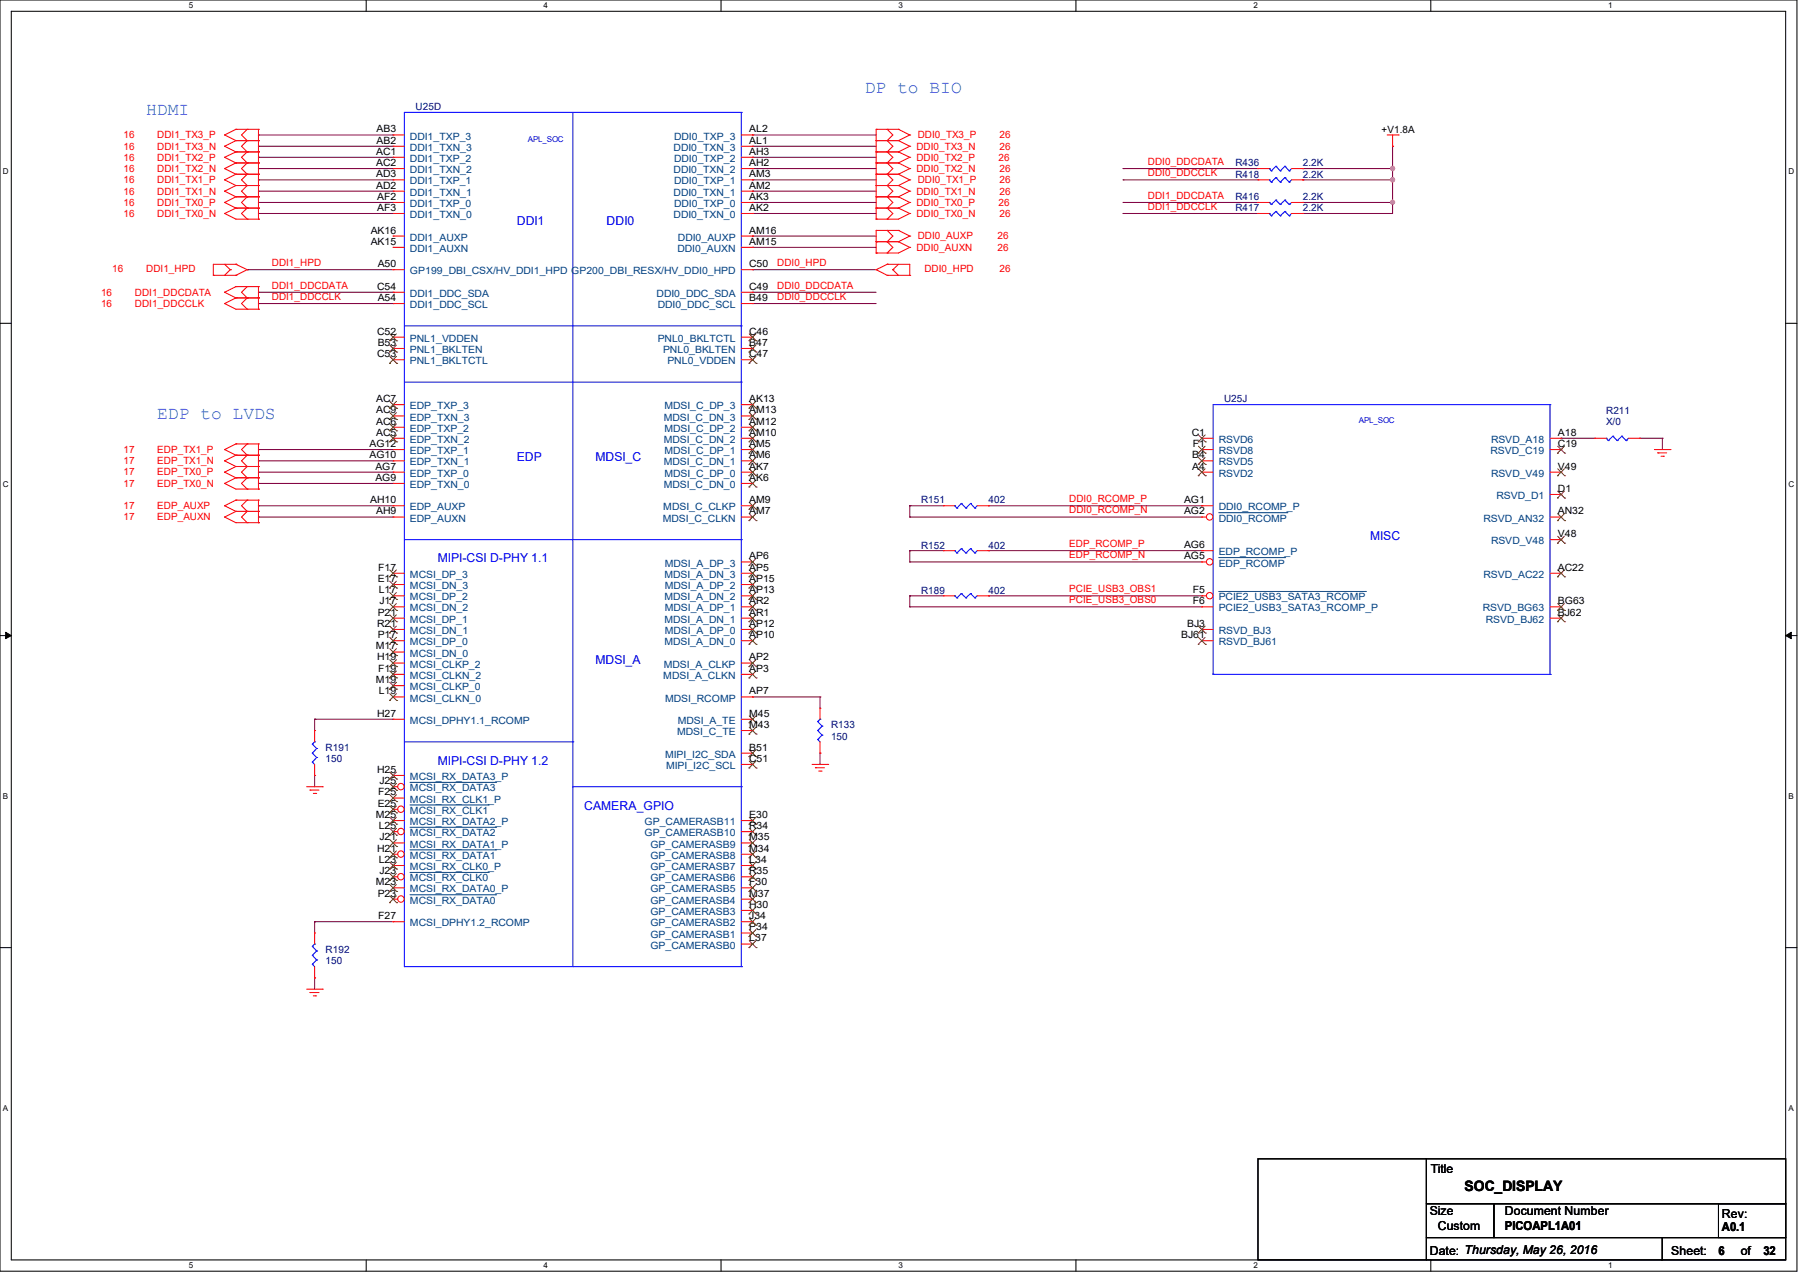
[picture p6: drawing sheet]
<svg xmlns="http://www.w3.org/2000/svg" width="297mm" height="210mm" viewBox="0 0 297 210" stroke-linecap="round" stroke-linejoin="round" font-family="sans-serif">
<path d="M0 0h296.7v209.7h-296.7zM1.9 1.9h292.9v206h-292.9z" fill="none" stroke="#000" stroke-width=".17"/>
<g fill="#fff">
<path d="M31.2 .2h.7v1.5h-.7z"/>
<path d="M31.2 208.1h.7v1.4h-.7z"/>
</g>
<path d="M60.5 0v1.9M60.5 207.9v1.8" fill="none" stroke="#000" stroke-width=".17"/>
<g fill="#fff">
<path d="M89.7 .2h.8v1.5h-.8z"/>
<path d="M89.7 208.1h.8v1.4h-.8z"/>
</g>
<path d="M119 0v1.9M119 207.9v1.8" fill="none" stroke="#000" stroke-width=".17"/>
<g fill="#fff">
<path d="M148.3 .2h.8v1.5h-.8z"/>
<path d="M148.3 208.1h.8v1.4h-.8z"/>
</g>
<path d="M177.6 0v1.9M177.6 207.9v1.8" fill="none" stroke="#000" stroke-width=".17"/>
<g fill="#fff">
<path d="M206.9 .2h.7v1.5h-.7z"/>
<path d="M206.9 208.1h.7v1.4h-.7z"/>
</g>
<path d="M236.2 0v1.9M236.2 207.9v1.8" fill="none" stroke="#000" stroke-width=".17"/>
<g fill="#fff">
<path d="M265.5 .2h.7v1.5h-.7z"/>
<path d="M265.5 208.1h.7v1.4h-.7z"/>
<path d="M.5 27.6h.9v1.5h-.9z"/>
<path d="M295.3 27.6h.9v1.5h-.9z"/>
<path d="M.5 79.1h.9v1.5h-.9z"/>
<path d="M295.3 79.1h.9v1.5h-.9z"/>
</g>
<path d="M0 53.3h1.9M294.8 53.3h1.9" fill="none" stroke="#000" stroke-width=".17"/>
<g fill="#fff">
<path d="M.5 130.6h.8v1.5h-.8z"/>
<path d="M295.3 130.6h.8v1.5h-.8z"/>
</g>
<path d="M0 104.9h1.9M294.8 104.9h1.9" fill="none" stroke="#000" stroke-width=".17"/>
<path d="M.9 104.3l1 .6-1 .5zM294.8 104.9l.9-.6v1.1z" fill="#000" stroke="#000" stroke-width=".17"/>
<g fill="#fff">
<path d="M.5 182.1h.8v1.5h-.8z"/>
<path d="M295.3 182.1h.8v1.5h-.8z"/>
</g>
<path d="M0 156.3h1.9M294.8 156.3h1.9M207.7 191.2h27.8v16.7h-27.8zM235.5 198.6h11.1v5.6h-11.1zM235.5 191.2h59.3v7.4h-59.3zM246.6 198.6h48.2v5.6h-48.2zM283.7 198.6h11.1v5.6h-11.1zM235.5 204.2h38.9v3.7h-38.9zM274.4 204.2h20.4v3.7h-20.4z" fill="none" stroke="#000" stroke-width=".17"/>
<g fill="none" stroke="#800040" stroke-width=".17">
<path d="M42.7 22.3h.1M42.7 35.2h.1M42.7 24.1h.1M42.7 26h.1M42.7 27.8h.1M42.7 31.5h.1M42.7 29.7h.1M42.7 33.4h.1M42.7 29.7h22.2M42.7 31.5h22.2M42.7 33.4h22.2M42.7 35.2h22.2"/>
<path d="M42.7 27.8h22.2M42.7 22.3h22.2M42.7 24.1h22.2M42.7 26h22.2M124.2 29.7h.1M124.2 31.5h.1M124.2 38.9h.1M124.2 33.4h.1M124.2 35.2h.1M124.2 26h.1M124.2 27.8h.1M124.2 22.3h.1"/>
<path d="M124.2 24.1h.1M124.2 29.7h20.5M124.2 31.5h20.5M124.2 38.9h20.5M124.2 33.4h20.5M124.2 35.2h20.5M124.2 27.8h20.5M124.2 22.3h20.5M124.2 24.1h20.5M124.2 26h20.5M185.4 33.4h.1M185.4 35.2h.1"/>
<path d="M185.4 27.8h.1M185.4 29.7h.1M185.4 29.7h22.3M185.4 33.4h22.3M185.4 35.2h22.3M185.4 27.8h22.3M215.1 27.8h.1M215.1 33.4h.1M215.1 35.2h.1M215.1 29.7h.1M215.1 29.7h14.8M215.1 33.4h14.8"/>
<path d="M215.1 27.8h14.8M229.9 29.7h.1M229.9 33.4h.1M229.9 27.8h.1M229.9 24.1h.1M229.9 24.1v11.1h-14.8M40.8 44.5h.1M40.8 44.5h24.1M42.7 48.2h.1M42.7 50.1h.1M42.7 48.2h22.2M42.7 50.1h22.2"/>
<path d="M124.2 40.8h.1M124.2 44.5h.1M124.2 48.2h.1M124.2 50.1h.1M124.2 44.5h20.5M124.2 48.2h20.5M124.2 40.8h20.5M124.2 50.1h20.5M42.7 79.8h.1M42.7 76h.1M42.7 74.2h.1M42.7 77.9h.1"/>
<path d="M42.7 79.8h22.2M42.7 76h22.2M42.7 74.2h22.2M42.7 77.9h22.2M257.7 72.3h.1M257.7 72.3h5.6M270.7 72.3h.1M270.7 72.3h3.7M274.4 72.3h.1M274.4 72.3v1.9M42.7 83.4h.1M42.7 85.3h.1"/>
<path d="M42.7 83.4h22.2M42.7 85.3h22.2M150.2 92.7h.1M150.2 90.8h.1M150.2 85.3h.1M150.2 83.4h.1M150.2 98.3h.1M150.2 83.4h5.5M150.2 85.3h48.2M150.2 90.8h5.5M150.2 92.7h48.2M150.2 83.4v1.9"/>
<path d="M150.2 90.8v1.9M150.2 98.3v1.8M150.2 98.3h5.5M163.2 90.8h.1M163.2 83.4h.1M163.2 98.3h.1M163.2 83.4h35.2M163.2 90.8h35.2M163.2 98.3h35.2M51.9 118.7h.1M51.9 118.7h13M51.9 118.7v1.8"/>
<path d="M124.2 115h.1M124.2 115h11.2M135.4 115h.1M135.4 115v1.8M150.2 100.1h.1M150.2 100.1h48.2M51.9 127.9h.1M51.9 127.9v1.9M135.4 124.2h.1M135.4 124.2v1.9M51.9 152.1h.1M51.9 152.1v1.8"/>
<path d="M51.9 152.1h13M51.9 161.3h.1M51.9 161.3v1.9"/>
</g>
<g fill="#f0f" stroke="#f0f" stroke-width=".17">
<circle cx="229.9" cy="27.8" r=".35"/>
<circle cx="229.9" cy="33.4" r=".33"/>
<circle cx="229.9" cy="29.7" r=".35"/>
</g>
<g fill="none" stroke="#f00" stroke-width=".17">
<path d="M37.1 22.3h.1M37.1 24.1h.1M37.1 26h.1M37.1 27.8h.1M37.1 29.7h.1M37.1 31.5h.1M37.1 33.4h.1M37.1 35.2h.1M37.1 35.2l1.8 1h3.8M37.1 22.3l1.8 .9M37.1 24.1l1.8 1M37.1 26l1.8 .9"/>
<path d="M37.1 27.8l1.8 .9M37.1 29.7l1.8 .9M37.1 31.5l1.8 1M37.1 33.4l1.8 .9M38.9 21.3h.1M38.9 23.2h.1M38.9 25.1h.1M38.9 26.9h.1M38.9 28.7h.1M38.9 30.6h.1M38.9 32.5h.1M38.9 34.3h.1"/>
<path d="M38.9 30.6h3.8M38.9 28.7h3.8M38.9 32.5h3.8M38.9 34.3h3.8M38.9 23.2h3.8M38.9 21.3l-1.8 1M38.9 21.3h3.8M38.9 25.1h3.8M38.9 23.2l-1.8 .9M38.9 26.9h3.8M38.9 25.1l-1.8 .9M38.9 26.9l-1.8 .9"/>
<path d="M38.9 28.7l-1.8 1M38.9 30.6l-1.8 .9M38.9 32.5l-1.8 .9M38.9 34.3l-1.8 .9M40.8 23.2h.1M40.8 21.3h.1M40.8 25.1h.1M40.8 26.9h.1M40.8 28.7h.1M40.8 30.6h.1M40.8 32.5h.1M40.8 34.3h.1"/>
<path d="M40.8 36.2h.1M40.8 21.3l-.9 1 .9 .9M40.8 23.2l-.9 .9 .9 1M40.8 25.1l-.9 .9 .9 .9M40.8 26.9l-.9 .9 .9 .9M40.8 28.7l-.9 1 .9 .9M40.8 30.6l-.9 .9 .9 1M40.8 32.5l-.9 .9 .9 .9M40.8 34.3l-.9 .9 .9 1M42.7 23.2h.1M42.7 21.3h.1M42.7 25.1h.1"/>
<path d="M42.7 26.9h.1M42.7 28.7h.1M42.7 30.6h.1M42.7 32.5h.1M42.7 34.3h.1M42.7 36.2h.1M42.7 21.3v14.9M144.7 30.6h.1M144.7 28.7h.1M144.7 32.5h.1M144.7 39.9h.1M144.7 38h.1"/>
<path d="M144.7 34.3h.1M144.7 36.2h.1M144.7 23.2h.1M144.7 21.3h.1M144.7 25.1h.1M144.7 26.9h.1M144.7 30.6h3.6M144.7 28.7h3.6M144.7 21.3v14.9M144.7 38v3.7M144.7 32.5h3.6M144.7 39.9h3.6"/>
<path d="M144.7 38h3.6M144.7 34.3h3.6M144.7 23.2h3.6M144.7 21.3h3.6M144.7 25.1h3.6M144.7 26.9h3.6M146.5 30.6h.1M146.5 28.7h.1M146.5 32.5h.1M146.5 39.9h.1M146.5 38h.1M146.5 34.3h.1"/>
<path d="M146.5 36.2h.1M146.5 23.2h.1M146.5 21.3h.1M146.5 25.1h.1M146.5 26.9h.1M146.5 28.7l.9 1-.9 .9M146.5 30.6l.9 .9-.9 1M146.5 38l.9 .9-.9 1M146.5 39.9l.9 .9-.9 .9M146.5 32.5l.9 .9-.9 .9M146.5 34.3l.9 .9-.9 1M146.5 21.3l.9 1-.9 .9"/>
<path d="M146.5 23.2l.9 .9-.9 1M146.5 25.1l.9 .9-.9 .9M146.5 26.9l.9 .9-.9 .9M148.3 28.7h.1M148.3 30.6h.1M148.3 38h.1M148.3 39.9h.1M148.3 32.5h.1M148.3 34.3h.1M148.3 21.3h.1M148.3 23.2h.1M148.3 25.1h.1"/>
<path d="M148.3 26.9h.1M148.3 28.7l1.9 1M148.3 30.6l1.9 .9M148.3 38l1.9 .9M148.3 39.9l1.9 .9M148.3 32.5l1.9 .9M148.3 34.3l1.9 .9M148.3 21.3l1.9 1M148.3 23.2l1.9 .9M148.3 25.1l1.9 .9M148.3 26.9l1.9 .9M150.2 29.7h.1"/>
<path d="M150.2 31.5h.1M150.2 38.9h.1M150.2 33.4h.1M150.2 35.2h.1M150.2 22.3h.1M150.2 24.1h.1M150.2 26h.1M150.2 27.8h.1M150.2 29.7l-1.9 .9M150.2 31.5l-1.9 1M150.2 38.9l-1.9 1M150.2 33.4l-1.9 .9"/>
<path d="M150.2 35.2l-1.9 1h-3.6M150.2 22.3l-1.9 .9M150.2 24.1l-1.9 1M150.2 26l-1.9 .9M150.2 27.8l-1.9 .9M229 22.3h1.8M229.9 24.1h.1M229.9 22.3v1.8M230.8 22.3h.1M35.2 45.4h.1M35.2 45.4h3.7M37.1 48.2h.1"/>
<path d="M37.1 50.1h.1M37.1 43.6l.9 .9M37.1 48.2l1.8 .9M37.1 50.1l1.8 .9h3.8M38 44.5h.1M38 44.5l-.9 .9M38.9 43.6h.1M38.9 45.4h.1M38.9 47.3h.1M38.9 49.1h.1M38.9 43.6h-3.7v1.8M38.9 43.6l1.9 .9"/>
<path d="M38.9 49.1h3.8M38.9 47.3l-1.8 .9M38.9 47.3h3.8M38.9 49.1l-1.8 1M40.8 44.5h.1M40.8 49.1h.1M40.8 47.3h.1M40.8 51h.1M40.8 44.5l-1.9 .9M40.8 47.3l-.9 .9 .9 .9M40.8 49.1l-.9 1 .9 .9M42.7 49.1h.1"/>
<path d="M42.7 47.3h.1M42.7 51h.1M42.7 47.3v3.7M144.7 44.5h.1M144.7 41.7h.1M144.7 44.5l1.8 .9M146.5 43.6h.1M146.5 45.4h.1M146.5 41.7h.1M146.5 43.6h3.7v1.8M146.5 45.4h3.7M146.5 43.6l-1.8 .9"/>
<path d="M147.4 44.5h.1M147.4 44.5l.9 .9M148.3 43.6l-.9 .9M150.2 45.4h.1M150.2 40.8h.1M150.2 40.8l-1.9 .9h-3.6M37.1 79.8h.1M37.1 76h.1M37.1 74.2h.1M37.1 77.9h.1M37.1 79.8l1.8 .9h3.8M37.1 76l1.8 1"/>
<path d="M37.1 74.2l1.8 .9M37.1 77.9l1.8 .9M38.9 78.8h.1M38.9 75.1h.1M38.9 73.2h.1M38.9 77h.1M38.9 78.8l-1.8 1M38.9 78.8h3.8M38.9 77h3.8M38.9 75.1l-1.8 .9M38.9 75.1h3.8M38.9 73.2l-1.8 1"/>
<path d="M38.9 73.2h3.8M38.9 77l-1.8 .9M40.8 78.8h.1M40.8 77h.1M40.8 75.1h.1M40.8 73.2h.1M40.8 78.8l-.9 1 .9 .9M40.8 75.1l-.9 .9 .9 1M40.8 73.2l-.9 1 .9 .9M40.8 77l-.9 .9 .9 .9M42.7 78.8h.1M42.7 77h.1"/>
<path d="M42.7 75.1h.1M42.7 73.2h.1M42.7 73.2v7.5M273.1 74.2h2.6M273.7 74.7h.1M273.7 74.7h1.5M274.2 75.3h.4M274.6 75.3h.1M275.7 74.2h.1M37.1 83.4h.1M37.1 85.3h.1M37.1 83.4l1.8 1"/>
<path d="M37.1 85.3l1.8 .9h3.8M38.9 82.5h.1M38.9 84.4h.1M38.9 84.4h3.8M38.9 82.5l-1.8 .9M38.9 82.5h3.8M38.9 84.4l-1.8 .9M40.8 80.7h.1M40.8 84.4h.1M40.8 82.5h.1M40.8 86.2h.1M40.8 82.5l-.9 .9 .9 1"/>
<path d="M40.8 84.4l-.9 .9 .9 .9M42.7 80.7h.1M42.7 84.4h.1M42.7 82.5h.1M42.7 86.2h.1M42.7 82.5v3.7M50.6 129.8h2.6M51.2 130.3h.1M51.2 130.3h1.5M51.7 130.9h.4M52.1 130.9h.1M53.2 129.8h.1"/>
<path d="M134.1 126.1h2.6M134.6 126.7h.1M134.6 126.7h1.5M135.2 127.2h.4M135.6 127.2h.1M136.7 126.1h.1M50.6 163.2h2.6M51.2 163.7h.1M51.2 163.7h1.5M51.7 164.3h.4M52.1 164.3h.1M53.2 163.2h.1"/>
</g>
<path d="M255.9 66.8h.1M255.9 66.8h-55.6v44.5M255.9 66.8v44.5M200.3 111.3h.1M200.3 111.3h55.6M255.9 111.3h.1" fill="none" stroke="#00f" stroke-width=".17"/>
<circle cx="199.7" cy="98.3" r=".53" fill="#fff" stroke="#f00" stroke-width=".17"/>
<path d="M198.4 98.3h.1M198.4 83.4h.1M198.4 98.3h.8M198.4 83.4h1.9M198.4 100.1h.1M198.4 100.1h1.9" fill="none" stroke="#f00" stroke-width=".17"/>
<path d="M201.2 97.6h24.2M225.4 97.6h.1" fill="none" stroke="#004080" stroke-width=".17"/>
<circle cx="199.7" cy="85.3" r=".53" fill="#fff" stroke="#f00" stroke-width=".17"/>
<path d="M198.4 85.3h.1M198.4 85.3h.8" fill="none" stroke="#f00" stroke-width=".17"/>
<path d="M201.2 84.6h11.3M212.5 84.6h.1" fill="none" stroke="#004080" stroke-width=".17"/>
<circle cx="199.7" cy="92.7" r=".53" fill="#fff" stroke="#f00" stroke-width=".17"/>
<g fill="none" stroke="#f00" stroke-width=".17">
<path d="M64.9 38.9h.1M64.9 33.4h.1M64.9 35.2h.1M64.9 29.7h.1M64.9 31.5h.1M64.9 26h.1M64.9 27.8h.1M64.9 24.1h.1M64.9 22.3h.1M64.9 33.4h1.9M64.9 35.2h1.9M64.9 29.7h1.9"/>
<path d="M64.9 31.5h1.9M64.9 26h1.9M64.9 27.8h1.9M64.9 22.3h1.9M64.9 24.1h1.9M64.9 38.9h1.9M122.4 33.4h1.8M122.4 35.2h1.8M122.4 29.7h1.8M122.4 31.5h1.8M122.4 26h1.8M122.4 27.8h1.8"/>
<path d="M122.4 22.3h1.8M122.4 24.1h1.8M122.4 38.9h1.8M124.2 33.4h.1M124.2 35.2h.1M124.2 29.7h.1M124.2 31.5h.1M124.2 26h.1M124.2 27.8h.1M124.2 22.3h.1M124.2 24.1h.1M124.2 38.9h.1"/>
<path d="M64.9 50.1h.1M64.9 48.2h.1M64.9 40.8h.1M64.9 44.5h.1M64.9 55.6h.1M64.9 57.5h.1M64.9 59.4h.1M64.9 40.8h1.9M64.9 50.1h1.9M64.9 48.2h1.9M64.9 44.5h1.9M64.9 59.4h1.9"/>
<path d="M64.9 57.5h1.9M64.9 55.6h1.9M122.4 40.8h1.8M122.4 50.1h1.8M122.4 48.2h1.8M122.4 44.5h1.8M122.4 59.4h1.8M122.4 57.5h1.8M122.4 55.6h1.8M124.2 40.8h.1M124.2 50.1h.1M124.2 48.2h.1"/>
<path d="M124.2 44.5h.1M124.2 59.4h.1M124.2 57.5h.1M124.2 55.6h.1M64.9 77.9h.1M64.9 79.8h.1M64.9 74.2h.1M64.9 76h.1M64.9 68.6h.1M64.9 66.8h.1M64.9 72.3h.1M64.9 70.5h.1"/>
<path d="M64.9 72.3h1.9M64.9 74.2h1.9M64.9 76h1.9M64.9 77.9h1.9M64.9 79.8h1.9M64.9 68.6h1.9M64.9 66.8h1.9M64.9 70.5h1.9M122.4 72.3h1.8M122.4 74.2h1.8M122.4 76h1.8M122.4 77.9h1.8"/>
<path d="M122.4 79.8h1.8M122.4 68.6h1.8M122.4 66.8h1.8M122.4 70.5h1.8M124.2 68.6h.1M124.2 66.8h.1M124.2 72.3h.1M124.2 70.5h.1M124.2 76h.1M124.2 74.2h.1M124.2 79.8h.1M124.2 77.9h.1"/>
<path d="M198.4 72.3h.1M198.4 74.2h.1M198.4 76h.1M198.4 77.9h.1M198.4 72.3h1.9M198.4 74.2h1.9M198.4 76h1.9M198.4 77.9h1.9M255.9 72.3h1.8M255.9 74.2h1.8M255.9 77.9h1.8M257.7 72.3h.1"/>
<path d="M257.7 74.2h.1M257.7 77.9h.1M64.9 83.4h.1M64.9 85.3h.1M64.9 85.3h1.9M64.9 83.4h1.9M122.4 92.7h1.8M122.4 85.3h1.8M122.4 94.6h1.8M122.4 83.4h1.8M122.4 96.4h1.8M122.4 98.3h1.8"/>
<path d="M124.2 96.4h.1M124.2 98.3h.1M124.2 92.7h.1M124.2 94.6h.1M124.2 85.3h.1M124.2 83.4h.1M155.7 90.8h.1M155.7 90.8h1.9M161.3 90.8h1.9M163.2 90.8h.1M198.4 92.7h.1M198.4 90.8h.1"/>
<path d="M198.4 92.7h.8M198.4 90.8h1.9M255.9 85.3h1.8M255.9 81.6h1.8M255.9 89h1.8M255.9 94.6h1.8M257.7 85.3h.1M257.7 81.6h.1M257.7 89h.1M257.7 94.6h.1M122.4 102h1.8M122.4 100.1h1.8"/>
<path d="M122.4 105.7h1.8M122.4 103.8h1.8M122.4 109.4h1.8M122.4 111.3h1.8M122.4 118.7h1.8M124.2 103.8h.1M124.2 105.7h.1M124.2 100.1h.1M124.2 102h.1M124.2 109.4h.1M124.2 111.3h.1M124.2 118.7h.1"/>
<path d="M198.4 105.7h.1M198.4 103.8h.1M198.4 105.7h1.9M198.4 103.8h1.9M255.9 102h1.8M255.9 100.1h1.8M257.7 102h.1M257.7 100.1h.1M122.4 124.2h1.8M122.4 126.1h1.8M122.4 120.5h1.8M124.2 124.2h.1"/>
<path d="M124.2 126.1h.1M124.2 120.5h.1"/>
</g>
<path d="M201.2 92h10.9M212.1 92h.1" fill="none" stroke="#004080" stroke-width=".17"/>
<g fill="none" stroke="#804000" stroke-width=".17">
<path d="M64.3 56.2h.1M64.3 58.1h.1M64.3 59.9h.1M64.3 55.1l1.2 1.1M64.3 56.9l1.2 1.2M64.3 58.8l1.2 1.1M65.4 55.1l-1.1 1.1M65.4 56.9l-1.1 1.2M65.4 58.8l-1.1 1.1M65.5 56.2h.1M65.5 58.1h.1M65.5 59.9h.1"/>
<path d="M123.7 59.9h.1M123.7 58.1h.1M123.7 56.2h.1M123.7 58.8l1.1 1.1M123.7 56.9l1.1 1.2M123.7 55.1l1.1 1.1M124.8 58.8l-1.1 1.1M124.8 56.9l-1.1 1.2M124.8 55.1l-1.1 1.1M124.8 59.9h.1M124.8 58.1h.1M124.8 56.2h.1"/>
<path d="M64.3 69.2h.1M64.3 67.4h.1M64.3 72.9h.1M64.3 71.1h.1M64.3 68.1l1.2 1.1M64.3 66.2l1.2 1.2M64.3 71.8l1.2 1.1M64.3 69.9l1.2 1.2M65.4 68.1l-1.1 1.1M65.4 66.2l-1.1 1.2M65.4 71.8l-1.1 1.1M65.4 69.9l-1.1 1.2"/>
<path d="M65.5 69.2h.1M65.5 67.4h.1M65.5 72.9h.1M65.5 71.1h.1M123.7 69.2h.1M123.7 67.4h.1M123.7 72.9h.1M123.7 71.1h.1M123.7 76.6h.1M123.7 74.8h.1M123.7 78.5h.1M123.7 68.1l1.1 1.1"/>
<path d="M123.7 66.2l1.1 1.2M123.7 71.8l1.1 1.1M123.7 69.9l1.1 1.2M123.7 75.5l1.1 1.1M123.7 73.6l1.1 1.2M123.7 79.2l1.1 1.1M123.7 77.3l1.1 1.2M124.8 68.1l-1.1 1.1M124.8 66.2l-1.1 1.2M124.8 71.8l-1.1 1.1M124.8 69.9l-1.1 1.2M124.8 75.5l-1.1 1.1"/>
<path d="M124.8 73.6l-1.1 1.2M124.8 79.2l-1.1 1.1M124.8 77.3l-1.1 1.2M124.8 69.2h.1M124.8 67.4h.1M124.8 72.9h.1M124.8 71.1h.1M124.8 76.6h.1M124.8 74.8h.1M124.8 78.5h.1M197.8 72.9h.1M197.8 74.8h.1"/>
<path d="M197.8 76.6h.1M197.8 78.5h.1M197.9 71.8l1.1 1.1M197.9 73.6l1.1 1.2M197.9 75.5l1.1 1.1M197.9 77.3l1.1 1.2M199 71.8l-1.2 1.1M199 73.6l-1.2 1.2M199 75.5l-1.2 1.1M199 77.3l-1.2 1.2M199 72.9h.1M199 74.8h.1"/>
<path d="M199 76.6h.1M199 78.5h.1M257.1 74.8h.1M257.1 78.5h.1M257.2 73.6l1.1 1.2M257.2 77.3l1.1 1.2M258.3 73.6l-1.2 1.2M258.3 77.3l-1.2 1.2M258.3 74.8h.1M258.3 78.5h.1M123.7 97h.1M123.7 98.9h.1"/>
<path d="M123.7 93.3h.1M123.7 95.2h.1M123.7 85.9h.1M123.7 84h.1M123.7 80.3h.1M123.7 99.6l1.1 1.1M123.7 95.9l1.1 1.1M123.7 97.7l1.1 1.2M123.7 92.2l1.1 1.1M123.7 94l1.1 1.2M123.7 84.8l1.1 1.1M123.7 82.9l1.1 1.1"/>
<path d="M124.8 99.6l-1.1 1.1M124.8 95.9l-1.1 1.1M124.8 97.7l-1.1 1.2M124.8 92.2l-1.1 1.1M124.8 94l-1.1 1.2M124.8 84.8l-1.1 1.1M124.8 82.9l-1.1 1.1M124.8 97h.1M124.8 98.9h.1M124.8 93.3h.1M124.8 95.2h.1M124.8 85.9h.1"/>
<path d="M124.8 84h.1M124.8 80.3h.1M257.1 85.9h.1M257.1 82.2h.1M257.1 89.6h.1M257.1 95.2h.1M257.2 84.8l1.1 1.1M257.2 81l1.1 1.2M257.2 88.5l1.1 1.1M257.2 94l1.1 1.2M257.2 99.6l1.1 1.1M258.3 84.8l-1.2 1.1"/>
<path d="M258.3 81l-1.2 1.2M258.3 88.5l-1.2 1.1M258.3 94l-1.2 1.2M258.3 99.6l-1.2 1.1M258.3 85.9h.1M258.3 82.2h.1M258.3 89.6h.1M258.3 95.2h.1M123.7 104.4h.1M123.7 106.3h.1M123.7 100.7h.1M123.7 102.6h.1"/>
<path d="M123.7 110h.1M123.7 111.8h.1M123.7 119.3h.1M123.7 103.3l1.1 1.1M123.7 105.2l1.1 1.1M123.7 101.4l1.1 1.2M123.7 108.8l1.1 1.2M123.7 110.7l1.1 1.1M123.7 118.1l1.1 1.2M123.7 120l1.1 1.1M124.8 103.3l-1.1 1.1M124.8 105.2l-1.1 1.1"/>
<path d="M124.8 101.4l-1.1 1.2M124.8 108.8l-1.1 1.2M124.8 110.7l-1.1 1.1M124.8 118.1l-1.1 1.2M124.8 120l-1.1 1.1M124.8 104.4h.1M124.8 106.3h.1M124.8 100.7h.1M124.8 102.6h.1M124.8 110h.1M124.8 111.8h.1M124.8 119.3h.1"/>
<path d="M197.8 106.3h.1M197.8 104.4h.1M197.9 105.2l1.1 1.1M197.9 103.3l1.1 1.1M199 105.2l-1.2 1.1M199 103.3l-1.2 1.1M199 106.3h.1M199 104.4h.1M257.1 102.6h.1M257.1 100.7h.1M257.2 101.4l1.1 1.2M258.3 101.4l-1.2 1.2"/>
<path d="M258.3 102.6h.1M258.3 100.7h.1M123.7 124.8h.1M123.7 126.7h.1M123.7 121.1h.1M123.7 123.7l1.1 1.1M123.7 125.6l1.1 1.1M124.8 123.7l-1.1 1.1M124.8 125.6l-1.1 1.1M124.8 124.8h.1M124.8 126.7h.1M124.8 121.1h.1"/>
</g>
<g fill="none" stroke="#00f" stroke-width=".17">
<path d="M94.6 18.5v141M122.4 18.5h.1M122.4 18.5h-55.6v141M122.4 18.5v141M66.8 53.8h55.6M122.4 53.8h.1M66.8 63h55.6M122.4 63h.1M66.8 89h55.6M122.4 89h.1M157.6 90.8h.1M157.6 90.8l.4 .4"/>
<path d="M158 91.2h.1M158.7 90.5h.1M158.7 90.5l-.7 .7M158.7 90.5l.8 .7M159.5 91.2h.1M160.2 90.5h.1M160.2 90.5l.8 .7M160.2 90.5l-.7 .7M161 91.2h.1M161.3 90.8l-.3 .4M66.8 122.4h27.8M94.6 122.4h.1"/>
<path d="M94.6 129.8h27.8M122.4 129.8h.1M66.8 159.5h.1M66.8 159.5h55.6M94.6 159.5h.1M122.4 159.5h.1"/>
</g>
<circle cx="66.2" cy="129.8" r=".53" fill="#fff" stroke="#f00" stroke-width=".17"/>
<path d="M64.9 129.8h.1M64.9 127.9h.1M64.9 129.8h.8M64.9 127.9h1.9" fill="none" stroke="#f00" stroke-width=".17"/>
<path d="M64.3 130.4h.1M64.3 128.5h.1M64.3 129.2l1.2 1.2M64.3 127.4l1.2 1.1M65.4 129.2l-1.1 1.2M65.4 127.4l-1.1 1.1M65.5 130.4h.1M65.5 128.5h.1" fill="none" stroke="#804000" stroke-width=".17"/>
<path d="M67.7 129.1h14.1M81.8 129.1h.1" fill="none" stroke="#004080" stroke-width=".17"/>
<circle cx="66.2" cy="133.5" r=".53" fill="#fff" stroke="#f00" stroke-width=".17"/>
<path d="M64.9 133.5h.1M64.9 131.7h.1M64.9 133.5h.8M64.9 131.7h1.9" fill="none" stroke="#f00" stroke-width=".17"/>
<path d="M64.3 134.1h.1M64.3 132.2h.1M64.3 133l1.2 1.1M64.3 131.1l1.2 1.1M65.4 133l-1.1 1.1M65.4 131.1l-1.1 1.1M65.5 134.1h.1M65.5 132.2h.1" fill="none" stroke="#804000" stroke-width=".17"/>
<path d="M67.7 132.8h12.9M80.6 132.8h.1" fill="none" stroke="#004080" stroke-width=".17"/>
<circle cx="66.2" cy="137.2" r=".53" fill="#fff" stroke="#f00" stroke-width=".17"/>
<path d="M64.9 137.2h.1M64.9 135.4h.1M64.9 137.2h.8M64.9 135.4h1.9" fill="none" stroke="#f00" stroke-width=".17"/>
<path d="M64.3 137.8h.1M64.3 136h.1M64.3 136.7l1.2 1.1M64.3 134.8l1.2 1.2M65.4 136.7l-1.1 1.1M65.4 134.8l-1.1 1.2M65.5 137.8h.1M65.5 136h.1" fill="none" stroke="#804000" stroke-width=".17"/>
<path d="M67.7 136.5h14.1M81.8 136.5h.1" fill="none" stroke="#004080" stroke-width=".17"/>
<circle cx="66.2" cy="140.9" r=".53" fill="#fff" stroke="#f00" stroke-width=".17"/>
<path d="M64.9 139.1h.1M64.9 139.1h1.9M64.9 140.9h.1M64.9 140.9h.8" fill="none" stroke="#f00" stroke-width=".17"/>
<path d="M64.3 139.7h.1M64.3 138.5l1.2 1.2M65.4 138.5l-1.1 1.2M65.5 139.7h.1M64.3 141.5h.1M64.3 140.4l1.2 1.1M65.4 140.4l-1.1 1.1M65.5 141.5h.1" fill="none" stroke="#804000" stroke-width=".17"/>
<path d="M67.7 140.2h14.1M81.8 140.2h.1" fill="none" stroke="#004080" stroke-width=".17"/>
<circle cx="66.2" cy="144.6" r=".53" fill="#fff" stroke="#f00" stroke-width=".17"/>
<path d="M64.9 144.7h.1M64.9 142.8h.1M64.9 144.7h.8M64.9 142.8h1.9" fill="none" stroke="#f00" stroke-width=".17"/>
<path d="M64.3 145.2h.1M64.3 143.4h.1M64.3 144.1l1.2 1.1M64.3 142.2l1.2 1.2M65.4 144.1l-1.1 1.1M65.4 142.2l-1.1 1.2M65.5 145.2h.1M65.5 143.4h.1" fill="none" stroke="#804000" stroke-width=".17"/>
<path d="M67.7 143.9h12.9M80.6 143.9h.1" fill="none" stroke="#004080" stroke-width=".17"/>
<circle cx="66.2" cy="148.3" r=".53" fill="#fff" stroke="#f00" stroke-width=".17"/>
<g fill="none" stroke="#f00" stroke-width=".17">
<path d="M207.7 33.4h.1M207.7 27.8h.1M207.7 35.2h.1M207.7 29.7h.1M207.7 33.4h1.8M207.7 27.8h1.8M207.7 35.2h1.8M207.7 29.7h1.8M213.2 33.4h1.9M213.2 27.8h1.9M213.2 35.2h1.9M213.2 29.7h1.9"/>
<path d="M215.1 33.4h.1M215.1 27.8h.1M215.1 35.2h.1M215.1 29.7h.1M263.3 72.3h.1M263.3 72.3h1.9M268.9 72.3h1.8M270.7 72.3h.1M64.9 98.3h.1M64.9 94.6h.1M64.9 96.4h.1M64.9 98.3h1.9"/>
<path d="M64.9 94.6h1.9M64.9 96.4h1.9M155.7 83.4h.1M155.7 98.3h.1M155.7 98.3h1.9M155.7 83.4h1.9M161.3 98.3h1.9M161.3 83.4h1.9M163.2 83.4h.1M163.2 98.3h.1M64.9 100.1h.1M64.9 102h.1"/>
<path d="M64.9 103.8h.1M64.9 105.7h.1M64.9 107.6h.1M64.9 109.4h.1M64.9 111.3h.1M64.9 113.1h.1M64.9 115h.1M64.9 118.7h.1M64.9 100.1h1.9M64.9 102h1.9M64.9 103.8h1.9M64.9 105.7h1.9"/>
<path d="M64.9 107.6h1.9M64.9 109.4h1.9M64.9 111.3h1.9M64.9 113.1h1.9M64.9 115h1.9M64.9 118.7h1.9M122.4 115h1.8M124.2 115h.1M135.4 116.8h.1M135.4 116.8v1.9M51.9 127.9h.1M51.9 120.5h.1"/>
<path d="M51.9 120.5v1.9M51.9 126.1v1.8M122.4 135.4h1.8M122.4 137.2h1.8M122.4 139.1h1.8M124.2 135.4h.1M124.2 137.2h.1M124.2 139.1h.1M135.4 124.2h.1M135.4 122.4v1.8M51.9 153.9h.1M51.9 153.9v1.8"/>
<path d="M51.9 159.5v1.8M64.9 148.3h.1M64.9 146.5h.1M64.9 152.1h.1M64.9 148.3h.8M64.9 146.5h1.9M64.9 152.1h1.9M122.4 148.3h1.8M122.4 146.5h1.8M122.4 155.7h1.8M122.4 153.9h1.8M122.4 152.1h1.8"/>
<path d="M122.4 150.2h1.8M122.4 140.9h1.8M122.4 142.8h1.8M122.4 144.7h1.8M124.2 155.7h.1M124.2 153.9h.1M124.2 152.1h.1M124.2 150.2h.1M124.2 148.3h.1M124.2 146.5h.1M124.2 140.9h.1M124.2 142.8h.1"/>
<path d="M124.2 144.7h.1M51.9 161.3h.1"/>
</g>
<g fill="none" stroke="#804000" stroke-width=".17">
<path d="M64.3 98.9h.1M64.3 95.2h.1M64.3 97h.1M64.3 97.7l1.2 1.2M64.3 99.6l1.2 1.1M64.3 94l1.2 1.2M64.3 95.9l1.2 1.1M65.4 97.7l-1.1 1.2M65.4 99.6l-1.1 1.1M65.4 94l-1.1 1.2M65.4 95.9l-1.1 1.1M65.5 98.9h.1"/>
<path d="M65.5 95.2h.1M65.5 97h.1M64.3 100.7h.1M64.3 102.6h.1M64.3 104.4h.1M64.3 106.3h.1M64.3 108.2h.1M64.3 110h.1M64.3 111.8h.1M64.3 113.7h.1M64.3 115.6h.1M64.3 101.4l1.2 1.2"/>
<path d="M64.3 103.3l1.2 1.1M64.3 105.2l1.2 1.1M64.3 107l1.2 1.2M64.3 108.8l1.2 1.2M64.3 110.7l1.2 1.1M64.3 112.6l1.2 1.1M64.3 114.4l1.2 1.2M65.4 101.4l-1.1 1.2M65.4 103.3l-1.1 1.1M65.4 105.2l-1.1 1.1M65.4 107l-1.1 1.2M65.4 108.8l-1.1 1.2"/>
<path d="M65.4 110.7l-1.1 1.1M65.4 112.6l-1.1 1.1M65.4 114.4l-1.1 1.2M65.5 100.7h.1M65.5 102.6h.1M65.5 104.4h.1M65.5 106.3h.1M65.5 108.2h.1M65.5 110h.1M65.5 111.8h.1M65.5 113.7h.1M65.5 115.6h.1"/>
<path d="M123.7 136h.1M123.7 137.8h.1M123.7 139.7h.1M123.7 134.8l1.1 1.2M123.7 136.7l1.1 1.1M123.7 138.5l1.1 1.2M124.8 134.8l-1.1 1.2M124.8 136.7l-1.1 1.1M124.8 138.5l-1.1 1.2M124.8 136h.1M124.8 137.8h.1M124.8 139.7h.1"/>
<path d="M64.3 148.9h.1M64.3 147.1h.1M64.3 147.8l1.2 1.1M64.3 145.9l1.2 1.2M65.4 147.8l-1.1 1.1M65.4 145.9l-1.1 1.2M65.5 148.9h.1M65.5 147.1h.1M123.7 156.3h.1M123.7 154.5h.1M123.7 152.7h.1M123.7 150.8h.1"/>
<path d="M123.7 148.9h.1M123.7 147.1h.1M123.7 141.5h.1M123.7 143.4h.1M123.7 145.2h.1M123.7 155.2l1.1 1.1M123.7 153.4l1.1 1.1M123.7 151.5l1.1 1.2M123.7 149.6l1.1 1.2M123.7 147.8l1.1 1.1M123.7 145.9l1.1 1.2M123.7 140.4l1.1 1.1"/>
<path d="M123.7 142.2l1.1 1.2M123.7 144.1l1.1 1.1M124.8 155.2l-1.1 1.1M124.8 153.4l-1.1 1.1M124.8 151.5l-1.1 1.2M124.8 149.6l-1.1 1.2M124.8 147.8l-1.1 1.1M124.8 145.9l-1.1 1.2M124.8 140.4l-1.1 1.1M124.8 142.2l-1.1 1.2M124.8 144.1l-1.1 1.1M124.8 156.3h.1"/>
<path d="M124.8 154.5h.1M124.8 152.7h.1M124.8 150.8h.1M124.8 148.9h.1M124.8 147.1h.1M124.8 141.5h.1M124.8 143.4h.1M124.8 145.2h.1"/>
</g>
<path d="M67.7 147.6h14.1M81.8 147.6h.1" fill="none" stroke="#004080" stroke-width=".17"/>
<g fill="none" stroke="#00f" stroke-width=".17">
<path d="M209.5 33.4h.1M209.5 27.8h.1M209.5 35.2h.1M209.5 29.7h.1M209.5 33.4l.4 .3M209.5 27.8l.4 .4M209.5 35.2l.4 .4M209.5 29.7l.4 .4M209.9 33.7h.1M209.9 28.2h.1M209.9 35.6h.1M209.9 30.1h.1"/>
<path d="M210.7 33h.1M210.7 27.4h.1M210.7 34.9h.1M210.7 29.3h.1M210.7 33l-.8 .7M210.7 33l.7 .7M210.7 27.4l-.8 .8M210.7 27.4l.7 .8M210.7 34.9l-.8 .7M210.7 34.9l.7 .7M210.7 29.3l-.8 .8M210.7 29.3l.7 .8"/>
<path d="M211.4 33.7h.1M211.4 28.2h.1M211.4 35.6h.1M211.4 30.1h.1M212.1 33h.1M212.1 27.4h.1M212.1 34.9h.1M212.1 29.3h.1M212.1 33l.8 .7M212.1 33l-.7 .7M212.1 27.4l.8 .8M212.1 27.4l-.7 .8"/>
<path d="M212.1 34.9l.8 .7M212.1 34.9l-.7 .7M212.1 29.3l.8 .8M212.1 29.3l-.7 .8M212.9 33.7h.1M212.9 28.2h.1M212.9 35.6h.1M212.9 30.1h.1M213.2 33.4l-.3 .3M213.2 27.8l-.3 .4M213.2 35.2l-.3 .4M213.2 29.7l-.3 .4"/>
<path d="M265.2 72.3h.1M265.2 72.3l.3 .4M265.5 72.7h.1M266.3 72h.1M266.3 72l-.8 .7M266.3 72l.7 .7M267 72.7h.1M267.8 72h.1M267.8 72l.7 .7M267.8 72l-.8 .7M268.5 72.7h.1M268.9 72.3l-.4 .4"/>
<path d="M157.6 83.4h.1M157.6 98.3h.1M157.6 83.4l.4 .4M157.6 98.3l.4 .3M158 83.8h.1M158 98.6h.1M158.7 83.1h.1M158.7 97.9h.1M158.7 83.1l-.7 .7M158.7 83.1l.8 .7M158.7 97.9l-.7 .7M158.7 97.9l.8 .7"/>
<path d="M159.5 83.8h.1M159.5 98.6h.1M160.2 83.1h.1M160.2 97.9h.1M160.2 83.1l.8 .7M160.2 83.1l-.7 .7M160.2 97.9l.8 .7M160.2 97.9l-.7 .7M161 83.8h.1M161 98.6h.1M161.3 83.4l-.3 .4M161.3 98.3l-.3 .3"/>
<path d="M135 119h.1M135 119l.7 .8M135.4 118.7h.1M135.4 118.7l-.4 .3M135.7 119.8h.1M135.7 119.8l-.7 .7M51.6 122.8h.1M51.6 125.7h.1M51.6 124.2h.1M51.6 122.8l.7 .7M51.6 125.7l.3 .4M51.6 124.2l.7 .8"/>
<path d="M51.9 122.4h.1M51.9 122.4l-.3 .4M52.3 125h.1M52.3 123.5h.1M52.3 125l-.7 .7M52.3 123.5l-.7 .7M135 122h.1M135 120.5h.1M135 122l.4 .4M135 120.5l.7 .8M135.7 121.3h.1M135.7 121.3l-.7 .7"/>
<path d="M51.6 156.1h.1M51.6 159.1h.1M51.6 157.6h.1M51.6 156.1l.7 .8M51.6 159.1l.3 .4M51.6 157.6l.7 .8M51.9 155.7h.1M51.9 155.7l-.3 .4M52.3 158.4h.1M52.3 156.9h.1M52.3 158.4l-.7 .7M52.3 156.9l-.7 .7"/>
</g>
<g fill="#f0f" stroke="#f0f" stroke-width=".17">
<circle cx="229.9" cy="27.8" r=".35"/>
<circle cx="229.9" cy="33.4" r=".33"/>
<circle cx="229.9" cy="29.7" r=".35"/>
</g>
<g font-size="3" fill="#0080ff">
<text x="142.8" y="15.4">DP to BIO</text>
<text x="24.1" y="19">HDMI</text>
<text x="26" y="69.1">EDP to LVDS</text>
</g>
<text font-size="2.4" x="241.8" y="196.5">SOC_DISPLAY</text>
<g font-size="2" fill="#00f">
<text x="85.3" y="37.1">DDI1</text>
<text x="100.1" y="37.1">DDI0</text>
<text x="85.3" y="76.1">EDP</text>
<text x="98.3" y="76.1">MDSI_C</text>
<text x="226.2" y="89.1">MISC</text>
<text x="72.3" y="92.8">MIPI-CSI D-PHY 1.1</text>
<text x="98.3" y="109.5">MDSI_A</text>
<text x="72.3" y="126.2">MIPI-CSI D-PHY 1.2</text>
<text x="96.4" y="133.6">CAMERA_GPIO</text>
</g>
<g font-size="2">
<text x="236.2" y="193.5">Title</text>
<text x="236" y="200.5">Size</text>
<text x="237.4" y="202.9">Custom</text>
<text x="248.5" y="200.5">Document Number</text>
<text x="248.5" y="202.9">PICOAPL1A01</text>
<text x="284.3" y="200.9">Rev:</text>
<text x="284.3" y="203.1">A0.1</text>
<text x="236" y="207">Date: Thursday, May 26, 2016</text>
<text x="275.9" y="207">Sheet:</text>
<text x="283.7" y="207">6</text>
<text x="287.4" y="207">of</text>
<text x="291.1" y="207">32</text>
</g>
<g font-size="1.7" fill="#f00">
<text x="20.4" y="22.8">16</text>
<text x="25.9" y="22.8">DDI1_TX3_P</text>
<text x="151.5" y="22.8">DDI0_TX3_P</text>
<text x="165" y="22.8">26</text>
<text x="20.4" y="24.7">16</text>
<text x="20.4" y="26.5">16</text>
<text x="20.4" y="28.4">16</text>
<text x="25.9" y="24.7">DDI1_TX3_N</text>
<text x="25.9" y="26.5">DDI1_TX2_P</text>
<text x="25.9" y="28.4">DDI1_TX2_N</text>
<text x="151.3" y="24.7">DDI0_TX3_N</text>
<text x="151.3" y="26.5">DDI0_TX2_P</text>
<text x="151.3" y="28.4">DDI0_TX2_N</text>
<text x="164.8" y="26.5">26</text>
<text x="165" y="24.7">26</text>
<text x="165" y="28.4">26</text>
<text x="189.5" y="27.2">DDI0_DDCDATA</text>
<text x="189.5" y="29.1">DDI0_DDCCLK</text>
<text x="20.4" y="30.2">16</text>
<text x="20.4" y="32.1">16</text>
<text x="20.4" y="34">16</text>
<text x="20.4" y="35.8">16</text>
<text x="25.9" y="30.2">DDI1_TX1_P</text>
<text x="25.9" y="32.1">DDI1_TX1_N</text>
<text x="25.9" y="34">DDI1_TX0_P</text>
<text x="25.9" y="35.8">DDI1_TX0_N</text>
<text x="151.3" y="32.1">DDI0_TX1_N</text>
<text x="151.3" y="34">DDI0_TX0_P</text>
<text x="151.3" y="35.8">DDI0_TX0_N</text>
<text x="151.5" y="30.2">DDI0_TX1_P</text>
<text x="164.8" y="34">26</text>
<text x="165" y="30.2">26</text>
<text x="165" y="32.1">26</text>
<text x="165" y="35.8">26</text>
<text x="189.5" y="32.8">DDI1_DDCDATA</text>
<text x="189.5" y="34.6">DDI1_DDCCLK</text>
<text x="151.3" y="41.4">DDI0_AUXN</text>
<text x="151.5" y="39.5">DDI0_AUXP</text>
<text x="164.7" y="39.5">26</text>
<text x="164.7" y="41.4">26</text>
<text x="18.5" y="44.9">16</text>
<text x="24.1" y="44.9">DDI1_HPD</text>
<text x="44.9" y="43.9">DDI1_HPD</text>
<text x="44.9" y="47.6">DDI1_DDCDATA</text>
<text x="128.3" y="43.9">DDI0_HPD</text>
<text x="128.3" y="47.6">DDI0_DDCDATA</text>
<text x="152.6" y="44.9">DDI0_HPD</text>
<text x="165" y="44.9">26</text>
<text x="16.7" y="48.8">16</text>
<text x="16.7" y="50.6">16</text>
<text x="22.3" y="48.8">DDI1_DDCDATA</text>
<text x="22.3" y="50.6">DDI1_DDCCLK</text>
<text x="44.9" y="49.5">DDI1_DDCCLK</text>
<text x="128.3" y="49.5">DDI0_DDCCLK</text>
<text x="20.4" y="76.6">17</text>
<text x="20.4" y="74.7">17</text>
<text x="25.9" y="76.6">EDP_TX1_N</text>
<text x="25.9" y="74.7">EDP_TX1_P</text>
<text x="20.4" y="80.3">17</text>
<text x="20.4" y="78.4">17</text>
<text x="20.4" y="84">17</text>
<text x="25.9" y="80.3">EDP_TX0_N</text>
<text x="25.9" y="78.4">EDP_TX0_P</text>
<text x="25.9" y="84">EDP_AUXP</text>
<text x="176.5" y="82.8">DDI0_RCOMP_P</text>
<text x="20.4" y="85.9">17</text>
<text x="25.9" y="85.9">EDP_AUXN</text>
<text x="176.5" y="84.7">DDI0_RCOMP_N</text>
<text x="176.5" y="90.3">EDP_RCOMP_P</text>
<text x="176.5" y="92.1">EDP_RCOMP_N</text>
<text x="176.5" y="97.7">PCIE_USB3_OBS1</text>
<text x="176.5" y="99.5">PCIE_USB3_OBS0</text>
</g>
<g font-size="1.7">
<text x="62.2" y="23.7">AB2</text>
<text x="62.2" y="21.8">AB3</text>
<text x="123.7" y="21.8">AL2</text>
<text x="123.7" y="23.7">AL1</text>
<text x="228.1" y="21.9">+V1.8A</text>
<text x="62.1" y="29.3">AD3</text>
<text x="62.1" y="25.5">AC1</text>
<text x="62.1" y="27.4">AC2</text>
<text x="123.7" y="29.3">AM3</text>
<text x="123.7" y="25.5">AH3</text>
<text x="123.7" y="27.4">AH2</text>
<text x="62.1" y="31.1">AD2</text>
<text x="62.3" y="33">AF2</text>
<text x="62.3" y="34.8">AF3</text>
<text x="123.7" y="33">AK3</text>
<text x="123.7" y="34.8">AK2</text>
<text x="123.7" y="31.1">AM2</text>
<text x="61.2" y="38.5">AK16</text>
<text x="61.2" y="40.4">AK15</text>
<text x="123.7" y="38.5">AM16</text>
<text x="123.7" y="40.4">AM15</text>
<text x="62.3" y="47.8">C54</text>
<text x="62.4" y="44.1">A50</text>
<text x="123.7" y="47.8">C49</text>
<text x="123.7" y="44.1">C50</text>
<text x="62.4" y="49.7">A54</text>
<text x="123.7" y="49.7">B49</text>
<text x="62.3" y="55.2">C52</text>
<text x="62.3" y="58.9">C53</text>
<text x="62.4" y="57.1">B53</text>
<text x="123.7" y="58.9">C47</text>
<text x="123.7" y="57.1">B47</text>
<text x="123.7" y="55.2">C46</text>
<text x="62.1" y="68.2">AC9</text>
<text x="62.1" y="66.3">AC7</text>
<text x="62.1" y="71.9">AC5</text>
<text x="62.1" y="70.1">AC6</text>
<text x="123.7" y="68.2">AM13</text>
<text x="123.7" y="66.3">AK13</text>
<text x="123.7" y="71.9">AM10</text>
<text x="123.7" y="70.1">AM12</text>
<text x="196.8" y="71.9">C1</text>
<text x="257.2" y="71.9">A18</text>
<text x="61" y="73.7">AG12</text>
<text x="61" y="75.6">AG10</text>
<text x="62" y="77.5">AG7</text>
<text x="123.7" y="75.6">AM6</text>
<text x="123.7" y="73.7">AM5</text>
<text x="123.7" y="77.5">AK7</text>
<text x="196.8" y="75.6">B4</text>
<text x="196.8" y="77.5">A4</text>
<text x="196.9" y="73.7">F1</text>
<text x="257.2" y="73.7">C19</text>
<text x="257.2" y="77.5">V49</text>
<text x="61.1" y="83">AH10</text>
<text x="62" y="79.3">AG9</text>
<text x="123.7" y="83">AM9</text>
<text x="123.7" y="79.3">AK6</text>
<text x="195.5" y="83">AG1</text>
<text x="257.2" y="81.2">D1</text>
<text x="62.1" y="84.9">AH9</text>
<text x="123.7" y="84.9">AM7</text>
<text x="195.5" y="84.9">AG2</text>
<text x="257.2" y="84.9">AN32</text>
<text x="257.2" y="88.6">V48</text>
<text x="62.4" y="94.1">F17</text>
<text x="123.7" y="92.3">AP6</text>
<text x="123.7" y="94.1">AP5</text>
<text x="195.5" y="92.3">AG5</text>
<text x="195.5" y="90.4">AG6</text>
<text x="257.2" y="94.1">AC22</text>
<text x="62.4" y="96">E17</text>
<text x="62.4" y="101.6">P21</text>
<text x="62.5" y="97.9">L17</text>
<text x="62.7" y="99.7">J17</text>
<text x="123.7" y="99.7">AR2</text>
<text x="123.7" y="101.6">AR1</text>
<text x="123.7" y="96">AP15</text>
<text x="123.7" y="97.9">AP13</text>
<text x="196.9" y="97.9">F5</text>
<text x="196.9" y="99.7">F6</text>
<text x="257.2" y="101.6">BJ62</text>
<text x="257.2" y="99.7">BG63</text>
<text x="62.1" y="107.1">M17</text>
<text x="62.3" y="103.4">R21</text>
<text x="62.4" y="105.3">P17</text>
<text x="123.7" y="103.4">AP12</text>
<text x="123.7" y="105.3">AP10</text>
<text x="195" y="105.3">BJ61</text>
<text x="196" y="103.4">BJ3</text>
<text x="62.1" y="112.7">M19</text>
<text x="62.3" y="109">H19</text>
<text x="62.4" y="110.8">F19</text>
<text x="123.7" y="109">AP2</text>
<text x="123.7" y="110.8">AP3</text>
<text x="62.3" y="118.2">H27</text>
<text x="62.5" y="114.6">L19</text>
<text x="123.7" y="118.2">M45</text>
<text x="123.7" y="114.6">AP7</text>
<text x="123.7" y="123.8">B51</text>
<text x="123.7" y="125.7">C51</text>
<text x="123.7" y="120.1">M43</text>
<text x="62.3" y="127.5">H25</text>
<text x="62.4" y="131.2">F25</text>
<text x="62.7" y="129.4">J25</text>
<text x="62.1" y="135">M25</text>
<text x="62.4" y="133.1">E25</text>
<text x="62.5" y="136.8">L25</text>
<text x="123.7" y="135">E30</text>
<text x="123.7" y="136.8">R34</text>
<text x="62.3" y="140.5">H21</text>
<text x="62.5" y="142.4">L23</text>
<text x="62.7" y="138.6">J21</text>
<text x="123.7" y="138.6">M35</text>
<text x="123.7" y="140.5">M34</text>
<text x="123.7" y="142.4">L34</text>
<text x="62.1" y="146">M23</text>
<text x="62.4" y="147.9">P23</text>
<text x="62.7" y="144.2">J23</text>
<text x="123.7" y="149.8">H30</text>
<text x="123.7" y="147.9">M37</text>
<text x="123.7" y="146">F30</text>
<text x="123.7" y="144.2">R35</text>
<text x="62.4" y="151.6">F27</text>
<text x="123.7" y="155.3">L37</text>
<text x="123.7" y="153.5">P34</text>
<text x="123.7" y="151.6">J34</text>
</g>
<g font-size="1.7" fill="#004080">
<text x="67.7" y="23">DDI1_TXP_3</text>
<text x="111.3" y="23">DDI0_TXP_3</text>
<text x="67.7" y="26.7">DDI1_TXP_2</text>
<text x="67.7" y="28.6">DDI1_TXN_2</text>
<text x="67.7" y="24.9">DDI1_TXN_3</text>
<text x="111.2" y="28.6">DDI0_TXN_2</text>
<text x="111.2" y="24.9">DDI0_TXN_3</text>
<text x="111.3" y="26.7">DDI0_TXP_2</text>
<text x="67.7" y="34.2">DDI1_TXP_0</text>
<text x="67.7" y="36">DDI1_TXN_0</text>
<text x="67.7" y="30.4">DDI1_TXP_1</text>
<text x="67.7" y="32.3">DDI1_TXN_1</text>
<text x="111.2" y="36">DDI0_TXN_0</text>
<text x="111.2" y="32.3">DDI0_TXN_1</text>
<text x="111.3" y="34.2">DDI0_TXP_0</text>
<text x="111.3" y="30.4">DDI0_TXP_1</text>
<text x="67.7" y="39.7">DDI1_AUXP</text>
<text x="67.7" y="41.6">DDI1_AUXN</text>
<text x="111.8" y="41.6">DDI0_AUXN</text>
<text x="111.9" y="39.7">DDI0_AUXP</text>
<text x="67.7" y="45.3">GP199_DBI_CSX/HV_DDI1_HPD GP200_DBI_RESX/HV_DDI0_HPD</text>
<text x="67.7" y="50.8">DDI1_DDC_SCL</text>
<text x="67.7" y="49">DDI1_DDC_SDA</text>
<text x="108.4" y="49">DDI0_DDC_SDA</text>
<text x="108.6" y="50.8">DDI0_DDC_SCL</text>
<text x="67.7" y="56.4">PNL1_VDDEN</text>
<text x="67.7" y="58.3">PNL1_BKLTEN</text>
<text x="108.6" y="56.4">PNL0_BKLTCTL</text>
<text x="109.5" y="58.3">PNL0_BKLTEN</text>
<text x="67.7" y="60.1">PNL1_BKLTCTL</text>
<text x="110.2" y="60.1">PNL0_VDDEN</text>
<text x="67.7" y="69.4">EDP_TXN_3</text>
<text x="67.7" y="67.5">EDP_TXP_3</text>
<text x="67.7" y="71.2">EDP_TXP_2</text>
<text x="109.6" y="69.4">MDSI_C_DN_3</text>
<text x="109.7" y="67.5">MDSI_C_DP_3</text>
<text x="109.7" y="71.2">MDSI_C_DP_2</text>
<text x="67.7" y="74.9">EDP_TXP_1</text>
<text x="67.7" y="76.8">EDP_TXN_1</text>
<text x="67.7" y="73.1">EDP_TXN_2</text>
<text x="109.6" y="73.1">MDSI_C_DN_2</text>
<text x="109.6" y="76.8">MDSI_C_DN_1</text>
<text x="109.7" y="74.9">MDSI_C_DP_1</text>
<text x="201.2" y="73.1">RSVD6</text>
<text x="201.2" y="74.9">RSVD8</text>
<text x="201.2" y="76.8">RSVD5</text>
<text x="246.1" y="74.9">RSVD_C19</text>
<text x="246.2" y="73.1">RSVD_A18</text>
<text x="67.7" y="78.7">EDP_TXP_0</text>
<text x="67.7" y="80.5">EDP_TXN_0</text>
<text x="109.6" y="80.5">MDSI_C_DN_0</text>
<text x="109.7" y="78.7">MDSI_C_DP_0</text>
<text x="201.2" y="78.7">RSVD2</text>
<text x="246.2" y="78.7">RSVD_V49</text>
<text x="247.1" y="82.3">RSVD_D1</text>
<text x="67.7" y="84.2">EDP_AUXP</text>
<text x="67.7" y="86.1">EDP_AUXN</text>
<text x="109.4" y="86.1">MDSI_C_CLKN</text>
<text x="109.5" y="84.2">MDSI_C_CLKP</text>
<text x="201.2" y="84.2">DDI0_RCOMP_P</text>
<text x="201.2" y="86.1">DDI0_RCOMP</text>
<text x="244.9" y="86.1">RSVD_AN32</text>
<text x="246.2" y="89.8">RSVD_V48</text>
<text x="67.7" y="95.3">MCSI_DP_3</text>
<text x="109.7" y="95.3">MDSI_A_DN_3</text>
<text x="109.8" y="93.5">MDSI_A_DP_3</text>
<text x="201.2" y="93.5">EDP_RCOMP</text>
<text x="201.2" y="91.6">EDP_RCOMP_P</text>
<text x="244.9" y="95.3">RSVD_AC22</text>
<text x="67.7" y="99.1">MCSI_DP_2</text>
<text x="67.7" y="100.9">MCSI_DN_2</text>
<text x="67.7" y="97.2">MCSI_DN_3</text>
<text x="109.7" y="99.1">MDSI_A_DN_2</text>
<text x="109.8" y="100.9">MDSI_A_DP_1</text>
<text x="109.8" y="97.2">MDSI_A_DP_2</text>
<text x="201.2" y="99.1">PCIE2_USB3_SATA3_RCOMP</text>
<text x="201.2" y="100.9">PCIE2_USB3_SATA3_RCOMP_P</text>
<text x="244.8" y="100.9">RSVD_BG63</text>
<text x="67.7" y="102.7">MCSI_DP_1</text>
<text x="67.7" y="104.6">MCSI_DN_1</text>
<text x="67.7" y="106.5">MCSI_DP_0</text>
<text x="109.7" y="106.5">MDSI_A_DN_0</text>
<text x="109.7" y="102.7">MDSI_A_DN_1</text>
<text x="109.8" y="104.6">MDSI_A_DP_0</text>
<text x="201.2" y="106.5">RSVD_BJ61</text>
<text x="201.2" y="104.6">RSVD_BJ3</text>
<text x="245.3" y="102.7">RSVD_BJ62</text>
<text x="67.7" y="108.3">MCSI_DN_0</text>
<text x="67.7" y="110.2">MCSI_CLKP_2</text>
<text x="67.7" y="112">MCSI_CLKN_2</text>
<text x="67.7" y="113.9">MCSI_CLKP_0</text>
<text x="109.5" y="112">MDSI_A_CLKN</text>
<text x="109.6" y="110.2">MDSI_A_CLKP</text>
<text x="67.7" y="115.7">MCSI_CLKN_0</text>
<text x="67.7" y="119.4">MCSI_DPHY1.1_RCOMP</text>
<text x="109.8" y="115.7">MDSI_RCOMP</text>
<text x="111.9" y="119.4">MDSI_A_TE</text>
<text x="109.8" y="125">MIPI_I2C_SDA</text>
<text x="111.8" y="121.3">MDSI_C_TE</text>
<text x="67.7" y="130.6">MCSI_RX_DATA3</text>
<text x="67.7" y="128.7">MCSI_RX_DATA3_P</text>
<text x="110" y="126.9">MIPI_I2C_SCL</text>
<text x="67.7" y="134.3">MCSI_RX_CLK1</text>
<text x="67.7" y="132.4">MCSI_RX_CLK1_P</text>
<text x="67.7" y="138">MCSI_RX_DATA2</text>
<text x="67.7" y="136.1">MCSI_RX_DATA2_P</text>
<text x="106.4" y="136.1">GP_CAMERASB11</text>
<text x="106.4" y="138">GP_CAMERASB10</text>
<text x="67.7" y="141.7">MCSI_RX_DATA1</text>
<text x="67.7" y="139.8">MCSI_RX_DATA1_P</text>
<text x="67.7" y="143.6">MCSI_RX_CLK0_P</text>
<text x="107.4" y="139.8">GP_CAMERASB9</text>
<text x="107.4" y="141.7">GP_CAMERASB8</text>
<text x="107.4" y="143.6">GP_CAMERASB7</text>
<text x="67.7" y="145.4">MCSI_RX_CLK0</text>
<text x="67.7" y="149.1">MCSI_RX_DATA0</text>
<text x="67.7" y="147.2">MCSI_RX_DATA0_P</text>
<text x="107.4" y="149.1">GP_CAMERASB4</text>
<text x="107.4" y="147.2">GP_CAMERASB5</text>
<text x="107.4" y="145.4">GP_CAMERASB6</text>
<text x="67.7" y="152.8">MCSI_DPHY1.2_RCOMP</text>
<text x="107.4" y="154.7">GP_CAMERASB1</text>
<text x="107.4" y="152.8">GP_CAMERASB2</text>
<text x="107.4" y="151">GP_CAMERASB3</text>
<text x="107.4" y="156.5">GP_CAMERASB0</text>
</g>
<g font-size="1.7" fill="#000080">
<text x="68.6" y="18.2">U25D</text>
<text x="204" y="27.4">R436</text>
<text x="204" y="29.3">R418</text>
<text x="215.1" y="27.4">2.2K</text>
<text x="215.1" y="29.3">2.2K</text>
<text x="204" y="33">R416</text>
<text x="204" y="34.9">R417</text>
<text x="215.1" y="33">2.2K</text>
<text x="215.1" y="34.9">2.2K</text>
<text x="202.1" y="66.4">U25J</text>
<text x="265.2" y="68.2">R211</text>
<text x="265.2" y="70.1">X/0</text>
<text x="152.1" y="83.1">R151</text>
<text x="163.2" y="83.1">402</text>
<text x="152.1" y="90.5">R152</text>
<text x="163.2" y="90.5">402</text>
<text x="152.1" y="97.9">R189</text>
<text x="163.2" y="97.9">402</text>
<text x="53.8" y="123.9">R191</text>
<text x="53.8" y="125.7">150</text>
<text x="137.2" y="120.1">R133</text>
<text x="137.2" y="122">150</text>
<text x="53.8" y="157.2">R192</text>
<text x="53.8" y="159.1">150</text>
</g>
<g font-size="1.3">
<text x="31.2" y="1.4">5</text>
<text x="89.7" y="1.4">4</text>
<text x="148.3" y="1.4">3</text>
<text x="206.9" y="1.4">2</text>
<text x="265.5" y="1.4">1</text>
<text x=".5" y="28.8">D</text>
<text x="295.3" y="28.8">D</text>
<text x=".5" y="80.3">C</text>
<text x="295.3" y="80.3">C</text>
<text x=".5" y="131.8">B</text>
<text x="295.3" y="131.8">B</text>
<text x=".5" y="183.3">A</text>
<text x="295.3" y="183.3">A</text>
<text x="31.2" y="209.3">5</text>
<text x="89.7" y="209.3">4</text>
<text x="148.3" y="209.3">3</text>
<text x="206.9" y="209.3">2</text>
<text x="265.5" y="209.3">1</text>
</g>
<g font-size="1.3" fill="#00f">
<text x="87.2" y="23.5">APL_SOC</text>
<text x="224.4" y="69.8">APL_SOC</text>
</g>
</svg>
